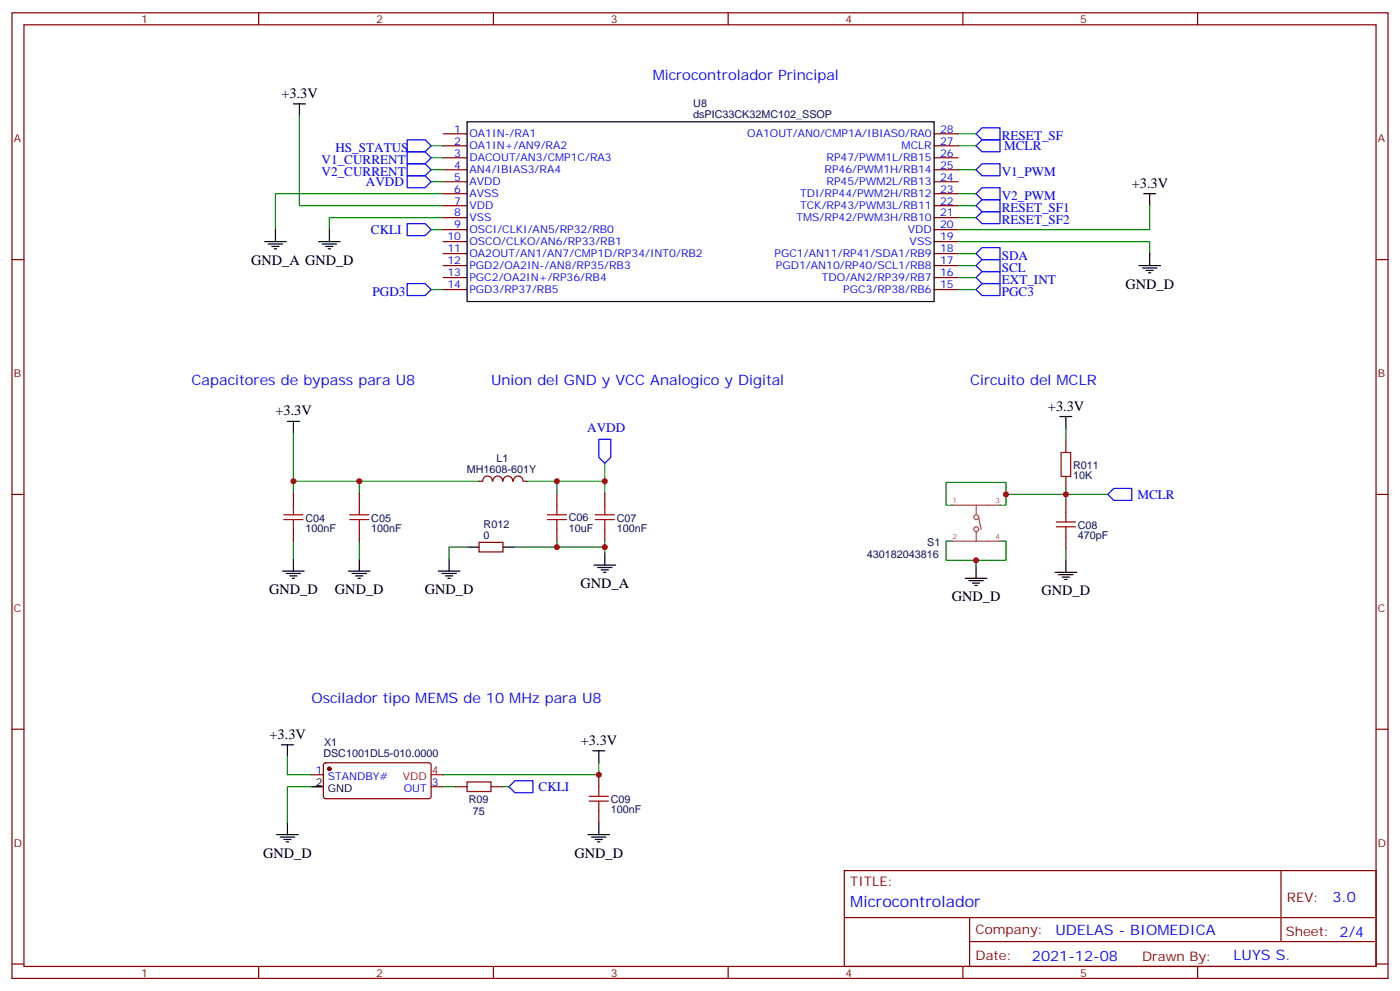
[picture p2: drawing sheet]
<svg xmlns="http://www.w3.org/2000/svg" width="412mm" height="292mm" viewBox="0 0 412 292" stroke-linecap="round" stroke-linejoin="round" font-family="sans-serif">
<g fill="none" stroke="#870000" stroke-width=".35">
<path d="M3.5 3.8h405.4v284.3h-405.4zM7.1 7.3h398.2v277.3h-398.2zM76.2 3.8v3.5M145.3 3.8v3.5M214.5 3.8v3.5M283.6 3.8v3.5M352.8 3.8v3.5M130.5 39.4h7.1M275.2 39.4h7M130.5 42.9h7.1M130.5 46.5h7.1M130.5 50h7.1"/>
<path d="M130.5 53.5h7.1M130.5 57h7.1M275.2 42.9h7M275.2 46.5h7M275.2 50h7M275.2 53.5h7M275.2 57h7M3.5 76.4h3.6M130.5 60.6h7.1M130.5 64.1h7.1M130.5 67.6h7.1M130.5 71.2h7.1"/>
<path d="M130.5 74.7h7.1M130.5 78.2h7.1M275.2 60.6h7M275.2 64.1h7M275.2 67.6h7M275.2 71.2h7M275.2 74.7h7M275.2 78.2h7M405.3 76.4h3.6M130.5 81.7h7.1M130.5 85.3h7.1M275.2 81.7h7"/>
<path d="M275.2 85.3h7M314 129.7v3.5M3.5 145.6h3.6M86.4 145.2v3.6M86.4 155.8v3.5M105.8 145.2v3.6M105.8 155.8v3.5M141.1 159.7h7.1v2.8h-7.1zM145 141.7a1.41 1.41 0 0 0-1.4-1.5 1.41 1.41 0 0 0-1.4 1.5h-1.1M145.2 141.7a1.41 1.41 0 0 1 1.4-1.5 1.41 1.41 0 0 1 1.4 1.5M148.2 141.7a1.41 1.41 0 0 1 1.4-1.5 1.41 1.41 0 0 1 1.4 1.5M151.2 141.7a1.41 1.41 0 0 1 1.4-1.5 1.41 1.41 0 0 1 1.4 1.5"/>
<path d="M154.2 141.7h1M164 145.2v3.6M164 155.8v3.5M178.2 145.2v3.6M178.2 155.8v3.5M314 140.3v3.5M314 147.4v3.5M314 157.9v3.6M405.3 145.6h3.6M3.5 214.7h3.6M405.3 214.7h3.6M91.7 228.1h3.5"/>
<path d="M95.5 224.8l.5-.2 30.6 .1 .4 .6-.1 9.5-.6 .4-30.6-.1-.5-.6v-9.2zM127 231.7h3.5M134.1 231.7h3.5M144.6 231.7h3.6M176.4 228.1v3.6M176.4 238.7v3.6M248.7 256.4h156.6v28.2h-156.6zM377.3 256.4v20.9M248.7 270.2h156.5M285.6 277.3h119.6M285.6 270.2v14.1M3.5 283.9h3.6"/>
<path d="M76.2 284.6v3.5M145.3 284.6v3.5M214.5 284.6v3.5M283.6 284.6v3.5M352.8 284.6v3.5M405.3 283.9h3.6"/>
</g>
<g fill="none" stroke="#000" stroke-width=".35">
<path d="M86.4 30.6h3.6M88.2 30.6v3.5M137.6 35.9h137.6v52.9h-137.6zM336.9 57h3.5M338.7 57v3.6M78 71.2h6.3M79 71.9h4.3M80.1 72.6h2.1M80.8 73.3h.7M81.1 67.6v3.6M93.8 71.2h6.4M94.9 71.9h4.2"/>
<path d="M96 72.6h2.1M96.7 73.3h.7M97 67.6v3.6M335.5 78.2h6.3M336.5 78.9h4.3M337.6 79.6h2.1M338.7 74.7v3.5M338.3 80.3h.7M84.7 124.1h3.5M86.4 124.1v3.5M312.2 122.7h3.5M314 122.7v3.5"/>
<path d="M83.3 168.2h6.3M84.3 168.9h4.2M85.4 169.6h2.1M86.1 170.3h.7M86.4 164.6v3.6M102.7 168.2h6.3M103.7 168.9h4.2M104.8 169.6h2.1M105.5 170.3h.7M105.8 164.6v3.6M129.1 168.2h6.4M130.2 168.9h4.2"/>
<path d="M131.2 169.6h2.1M131.9 170.3h.7M132.3 164.6v3.6M137.6 161.1h3.5M148.2 161.1h3.5M175 166.4h6.3M176 167.1h4.3M177.1 167.8h2.1M177.8 168.5h.7M178.2 162.9v3.5M284.3 170.3h6.4M285.4 171h4.2"/>
<path d="M286.5 171.7h2.1M287.2 172.4h.7M287.5 166.8v3.5M310.8 168.5h6.3M311.9 169.2h4.2M312.9 169.9h2.1M313.6 170.6h.7M314 165v3.5M82.9 219.3h3.5M84.7 219.3v3.5M91.7 231.7h3.5M174.6 221.1h3.6"/>
<path d="M176.4 221.1v3.5M81.5 245.8h6.3M82.5 246.5h4.3M83.6 247.2h2.1M84.3 247.9h.7M84.7 242.3v3.5M173.2 245.8h6.4M174.3 246.5h4.2M175.3 247.2h2.1M176 247.9h.7M176.4 242.3v3.5"/>
</g>
<g fill="none" stroke="#008700" stroke-width=".35">
<path d="M88.2 34.1v26.5h42.3M282.2 39.4h5.3M127 53.5h3.5M127 50h3.5M127 42.9h3.5M127 46.5h3.5M130.5 57h-49.4v10.6M282.2 57h5.3M282.2 50h5.3M282.2 42.9h5.3M127 67.6h3.5M130.5 64.1h-33.5v3.5"/>
<path d="M282.2 71.2h56.5v3.5M282.2 74.7h5.3M282.2 78.2h5.3M282.2 60.6h5.3M282.2 64.1h5.3M338.7 60.6v7h-56.5M127 85.3h3.5M282.2 85.3h5.3M282.2 81.7h5.3M86.4 127.6v14.1M178.2 136.4v8.8M314 126.2v3.5"/>
<path d="M86.4 145.2v-3.5h19.4v3.5M86.4 159.3v5.3M105.8 159.3v5.3M105.8 141.7h35.3M155.2 141.7h23M164 141.7v3.5M164 159.3v1.8M178.2 159.3v3.6M280.5 159.3h-1.8v5.7h17.6v-5.7h-1.7M280.5 148.8h-1.8v-6.7h17.6v6.7h-1.7M296.3 145.6h30M314 143.8v3.6"/>
<path d="M137.6 161.1h-5.3v3.5M151.7 161.1h26.5M287.5 165v1.8M314 161.5v3.5M84.7 222.8v5.3h7M91.7 231.7h-7v10.6M130.5 231.7h3.6M148.2 231.7h1.7M176.4 224.6v3.5h-45.9"/>
</g>
<g fill="none" stroke="#00f" stroke-width=".35">
<path d="M289.3 37.6h5.3v3.6h-5.3l-1.8-1.8zM119.9 51.8h5.3l1.8 1.7-1.8 1.8h-5.3zM119.9 48.2h5.3l1.8 1.8-1.8 1.8h-5.3zM119.9 44.7h5.3l1.8 1.8-1.8 1.7h-5.3zM119.9 41.2h5.3l1.8 1.7-1.8 1.8h-5.3zM287.5 50l1.8-1.8h5.3v3.6h-5.3zM287.5 42.9l1.8-1.7h5.3v3.5h-5.3zM289.3 55.3h5.3v3.5h-5.3l-1.8-1.8zM119.9 65.9h5.3l1.8 1.7-1.8 1.8h-5.3zM287.5 74.7l1.8-1.8h5.3v3.5h-5.3zM287.5 60.6l1.8-1.8h5.3v3.5h-5.3zM289.3 76.4h5.3v3.6h-5.3l-1.8-1.8z"/>
<path d="M289.3 62.3h5.3v3.6h-5.3l-1.8-1.8zM119.9 83.5h5.3l1.8 1.8-1.8 1.7h-5.3zM287.5 81.7l1.8-1.7h5.3v3.5h-5.3zM289.3 83.5h5.3v3.5h-5.3l-1.8-1.7zM176.4 129.4h3.5v5.3l-1.7 1.7-1.8-1.7zM328.1 143.8h5.3v3.6h-5.3l-1.8-1.8zM151.7 229.9h5.3v3.5h-5.3l-1.8-1.7z"/>
</g>
<g fill="none" stroke="#a10000" stroke-width=".35">
<path d="M312.6 133.2h2.8v7.1h-2.8zM83.6 151.6h5.7M83.6 153h5.7M86.4 148.8v2.8M86.4 153v2.8M103 151.6h5.7M103 153h5.7M105.8 148.8v2.8M105.8 153v2.8M161.2 151.6h5.7M161.2 153h5.7M164 148.8v2.8"/>
<path d="M164 153v2.8M175.3 151.6h5.7M175.3 153h5.7M178.2 148.8v2.8M178.2 153v2.8M311.1 155.1h5.7M311.1 153.7h5.7M314 150.9v2.8M314 155.1v2.8M137.6 230.3h7v2.8h-7zM173.6 235.9h5.6M173.6 234.5h5.6"/>
<path d="M176.4 231.7v2.8M176.4 235.9v2.8"/>
</g>
<g fill="none" stroke="#a64a4a" stroke-width=".35">
<path d="M280.5 159.3h3.4M280.5 148.8h3.4M284 159.3h10.6M284 148.8h10.6M287.6 148.8v2.6M287.6 156.7v2.6M288.2 152l.8 3.9"/>
<circle cx="287.6" cy="152.3" r=".71"/>
<circle cx="287.6" cy="155.8" r=".71"/>
</g>
<path d="M127 228.1h3.5" fill="none" stroke="#f00" stroke-width=".35"/>
<circle cx="97" cy="226.4" r=".53" fill="#870000" stroke="#870000" stroke-width=".35"/>
<g fill="#c00">
<circle cx="178.2" cy="141.7" r=".88"/>
<circle cx="178.2" cy="161.1" r=".88"/>
<circle cx="164" cy="141.7" r=".88"/>
<circle cx="164" cy="161.1" r=".88"/>
<circle cx="287.5" cy="165" r=".88"/>
<circle cx="314" cy="145.6" r=".88"/>
<circle cx="296.3" cy="145.6" r=".88"/>
<circle cx="86.4" cy="141.7" r=".88"/>
<circle cx="105.8" cy="141.7" r=".88"/>
<circle cx="176.4" cy="228.1" r=".88"/>
</g>
<text font-size="4.6" fill="#00f" x="250.5" y="266.9">Microcontrolador</text>
<g font-size="4.2" fill="#00f">
<text x="192.3" y="23.5">Microcontrolador Principal</text>
<text x="56.4" y="113.5">Capacitores de bypass para U8</text>
<text x="144.6" y="113.5">Union del GND y VCC Analogico y Digital</text>
<text x="285.8" y="113.5">Circuito del MCLR</text>
<text x="91.7" y="207">Oscilador tipo MEMS de 10 MHz para U8</text>
<text x="392.5" y="265.6">3.0</text>
<text x="310.9" y="275.2">UDELAS - BIOMEDICA</text>
<text x="304" y="283">2021-12-08</text>
<text x="363.4" y="282.8">LUYS S.</text>
</g>
<g font-size="4.2">
<text x="82.9" y="28.8">+3.3V</text>
<text x="333.4" y="55.3">+3.3V</text>
<text x="73.9" y="77.9">GND_A GND_D</text>
<text x="331.5" y="85">GND_D</text>
<text x="81.1" y="122.3">+3.3V</text>
<text x="308.7" y="120.9">+3.3V</text>
<text x="171" y="173.2">GND_A</text>
<text x="79.3" y="174.9">GND_D</text>
<text x="98.7" y="174.9">GND_D</text>
<text x="125.1" y="174.9">GND_D</text>
<text x="280.3" y="177.1">GND_D</text>
<text x="306.8" y="175.3">GND_D</text>
<text x="79.4" y="217.6">+3.3V</text>
<text x="171.1" y="219.3">+3.3V</text>
<text x="77.5" y="252.6">GND_D</text>
<text x="169.2" y="252.6">GND_D</text>
</g>
<g font-size="3.9" fill="#00f">
<text x="295.1" y="41.2">RESET_SF</text>
<text x="98.8" y="44.7">HS_STATUS</text>
<text x="295.8" y="44.2">MCLR</text>
<text x="94.7" y="51.8">V2_CURRENT</text>
<text x="94.7" y="48.2">V1_CURRENT</text>
<text x="295.1" y="51.8">V1_PWM</text>
<text x="107.8" y="54.8">AVDD</text>
<text x="295.1" y="58.8">V2_PWM</text>
<text x="295.1" y="62.3">RESET_SF1</text>
<text x="295.1" y="65.9">RESET_SF2</text>
<text x="109.3" y="68.9">CKLI</text>
<text x="295.1" y="76.4">SDA</text>
<text x="295.1" y="80">SCL</text>
<text x="295.1" y="83.5">EXT_INT</text>
<text x="109.8" y="87">PGD3</text>
<text x="295.1" y="87">PGC3</text>
<text x="173" y="127.1">AVDD</text>
<text x="335" y="146.8">MCLR</text>
<text x="158.7" y="232.9">CKLI</text>
</g>
<g font-size="3.9" fill="#800">
<text x="250.5" y="260.9">TITLE:</text>
<text x="379.1" y="265.6">REV:</text>
<text x="287.4" y="275.1">Company:</text>
<text x="378.7" y="275.8">Sheet: 2/4</text>
<text x="287.4" y="282.8">Date:</text>
<text x="336.4" y="282.9">Drawn By:</text>
</g>
<g font-size="3.2" fill="#800">
<text x="41.6" y="6.8">1</text>
<text x="110.8" y="6.8">2</text>
<text x="179.9" y="6.8">3</text>
<text x="249.1" y="6.8">4</text>
<text x="318.2" y="6.8">5</text>
<text x="4.1" y="41.9">A</text>
<text x="405.9" y="41.9">A</text>
<text x="4.1" y="111">B</text>
<text x="405.9" y="111">B</text>
<text x="4.1" y="180.2">C</text>
<text x="405.9" y="180.2">C</text>
<text x="4.1" y="249.3">D</text>
<text x="405.9" y="249.3">D</text>
<text x="41.6" y="287.6">1</text>
<text x="110.8" y="287.6">2</text>
<text x="179.9" y="287.6">3</text>
<text x="249.1" y="287.6">4</text>
<text x="318.2" y="287.6">5</text>
</g>
<g font-size="3.2" fill="#000080">
<text x="204.2" y="34.6">dsPIC33CK32MC102_SSOP</text>
<text x="204.2" y="31.6">U8</text>
<text x="146.3" y="136.1">L1</text>
<text x="137.5" y="139.3">MH1608-601Y</text>
<text x="316.1" y="141.1">10K</text>
<text x="316.1" y="138">R011</text>
<text x="90" y="153.6">C04</text>
<text x="109.4" y="153.6">C05</text>
<text x="142.5" y="155.6">R012</text>
<text x="167.6" y="153.4">C06</text>
<text x="181.7" y="153.6">C07</text>
<text x="317.5" y="155.7">C08</text>
<text x="90" y="156.6">100nF</text>
<text x="109.4" y="156.6">100nF</text>
<text x="142.5" y="158.6">0</text>
<text x="167.6" y="156.6">10uF</text>
<text x="181.7" y="156.6">100nF</text>
<text x="273.2" y="160.8">S1</text>
<text x="317.5" y="158.7">470pF</text>
<text x="255.4" y="164.4">430182043816</text>
<text x="95.5" y="219.8">X1</text>
<text x="95.2" y="222.8">DSC1001DL5-010.0000</text>
<text x="138.1" y="236.3">R09</text>
<text x="139.3" y="239.9">75</text>
<text x="179.9" y="239.5">100nF</text>
<text x="179.9" y="236.5">C09</text>
</g>
<g font-size="3.2" fill="#00f">
<text x="133.8" y="39.1">1</text>
<text x="138.3" y="40.5">OA1IN-/RA1</text>
<text x="220.1" y="40.5">OA1OUT/AN0/CMP1A/IBIAS0/RA0</text>
<text x="276.9" y="39.1">28</text>
<text x="133.8" y="42.6">2</text>
<text x="133.8" y="46.1">3</text>
<text x="138.3" y="44">OA1IN+/AN9/RA2</text>
<text x="138.3" y="47.5">DACOUT/AN3/CMP1C/RA3</text>
<text x="243.5" y="47.5">RP47/PWM1L/RB15</text>
<text x="265.6" y="44">MCLR</text>
<text x="276.9" y="46.1">26</text>
<text x="276.9" y="42.6">27</text>
<text x="133.8" y="49.6">4</text>
<text x="133.8" y="53.2">5</text>
<text x="138.3" y="51">AN4/IBIAS3/RA4</text>
<text x="242.9" y="51">RP46/PWM1H/RB14</text>
<text x="276.9" y="53.2">24</text>
<text x="276.9" y="49.6">25</text>
<text x="133.8" y="56.7">6</text>
<text x="138.3" y="54.6">AVDD</text>
<text x="138.3" y="58.1">AVSS</text>
<text x="235.7" y="58.1">TDI/RP44/PWM2H/RB12</text>
<text x="243.5" y="54.6">RP45/PWM2L/RB13</text>
<text x="276.9" y="56.7">23</text>
<text x="133.8" y="60.2">7</text>
<text x="133.8" y="63.7">8</text>
<text x="138.3" y="61.6">VDD</text>
<text x="138.3" y="65.2">VSS</text>
<text x="234.6" y="65.2">TMS/RP42/PWM3H/RB10</text>
<text x="235.7" y="61.6">TCK/RP43/PWM3L/RB11</text>
<text x="276.9" y="63.7">21</text>
<text x="276.9" y="60.2">22</text>
<text x="131.8" y="70.8">10</text>
<text x="133.8" y="67.3">9</text>
<text x="138.3" y="68.7">OSCI/CLKI/AN5/RP32/RB0</text>
<text x="267.4" y="68.7">VDD</text>
<text x="276.9" y="70.8">19</text>
<text x="276.9" y="67.3">20</text>
<text x="131.8" y="74.3">11</text>
<text x="131.8" y="77.9">12</text>
<text x="138.3" y="72.2">OSCO/CLKO/AN6/RP33/RB1</text>
<text x="138.3" y="75.7">OA2OUT/AN1/AN7/CMP1D/RP34/INT0/RB2</text>
<text x="228.2" y="75.7">PGC1/AN11/RP41/SDA1/RB9</text>
<text x="268" y="72.2">VSS</text>
<text x="276.9" y="77.9">17</text>
<text x="276.9" y="74.3">18</text>
<text x="131.8" y="81.4">13</text>
<text x="138.3" y="79.3">PGD2/OA2IN-/AN8/RP35/RB3</text>
<text x="138.3" y="82.8">PGC2/OA2IN+/RP36/RB4</text>
<text x="228.6" y="79.3">PGD1/AN10/RP40/SCL1/RB8</text>
<text x="242.1" y="82.8">TDO/AN2/RP39/RB7</text>
<text x="276.9" y="81.4">16</text>
<text x="131.8" y="84.9">14</text>
<text x="138.3" y="86.3">PGD3/RP37/RB5</text>
<text x="248.4" y="86.3">PGC3/RP38/RB6</text>
<text x="276.9" y="84.9">15</text>
<text x="93.1" y="227.8">1</text>
<text x="96.6" y="229.6">STANDBY#</text>
<text x="118.9" y="233.1">OUT</text>
<text x="127.2" y="231.3">3</text>
</g>
<g font-size="3.2" fill="#f00">
<text x="127.2" y="227.8">4</text>
<text x="118.6" y="229.6">VDD</text>
</g>
<g font-size="3.2">
<text x="93.1" y="231.3">2</text>
<text x="96.6" y="233.1">GND</text>
</g>
<g font-size="2.1" fill="#a54b4b">
<text x="280.6" y="148.1">1</text>
<text x="293.2" y="148.1">3</text>
<text x="280.6" y="158.7">2</text>
<text x="293.2" y="158.7">4</text>
</g>
</svg>
